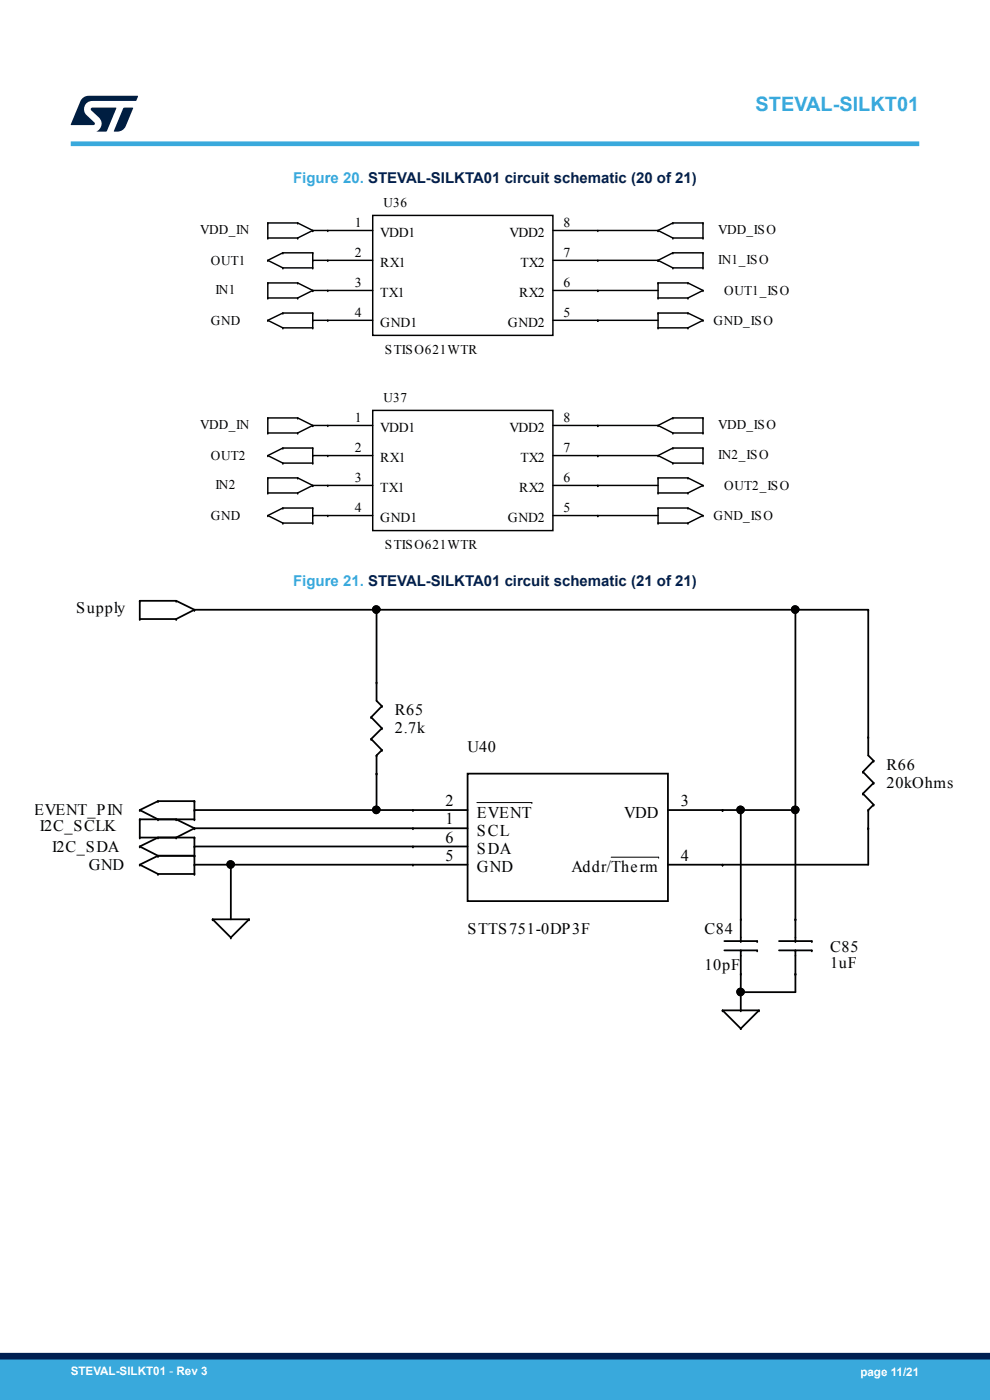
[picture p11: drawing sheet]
<svg xmlns="http://www.w3.org/2000/svg" width="210mm" height="297mm" viewBox="0 0 210 297" stroke-linecap="round" stroke-linejoin="round" font-family="sans-serif">
<g fill="none" stroke="#000" stroke-width=".31">
<path d="M56.8 47.3h6.3l3.2 1.6-3.2 1.6h-6.3zM56.8 55.2l3.2-1.6h6.3v3.2h-6.3zM66.3 48.9h12.8M66.3 55.2h12.8M79.1 45.7h38.2v25.4h-38.2zM117.3 48.9h22.3M117.3 55.2h22.3M139.6 55.2l3.1-1.6h6.4v3.2h-6.4zM139.6 48.9l3.1-1.6h6.4v3.2h-6.4zM56.8 68l3.2-1.6h6.3v3.2h-6.3zM56.8 60h6.3l3.2 1.6-3.2 1.6h-6.3zM66.3 68h12.8"/>
<path d="M66.3 61.6h12.8M117.3 68h22.3M117.3 61.6h22.3M139.6 60h6.3l3.2 1.6-3.2 1.6h-6.3zM139.6 66.4h6.3l3.2 1.6-3.2 1.6h-6.3zM56.8 96.6l3.2-1.6h6.3v3.2h-6.3zM56.8 88.7h6.3l3.2 1.6-3.2 1.6h-6.3zM66.3 90.3h12.8M66.3 96.6h12.8M79.1 87.1h38.2v25.5h-38.2zM117.3 90.3h22.3M117.3 96.6h22.3"/>
<path d="M139.6 90.3l3.1-1.6h6.4v3.2h-6.4zM139.6 96.6l3.1-1.6h6.4v3.2h-6.4zM56.8 109.4l3.2-1.6h6.3v3.2h-6.3zM56.8 101.4h6.3l3.2 1.6-3.2 1.6h-6.3zM66.3 109.4h12.8M66.3 103h12.8M117.3 109.4h22.3M117.3 103h22.3M139.6 101.4h6.3l3.2 1.6-3.2 1.6h-6.3zM139.6 107.8h6.3l3.2 1.6-3.2 1.6h-6.3z"/>
</g>
<g fill="#000">
<circle cx="56.8" cy="55.2" r=".15"/>
<circle cx="56.8" cy="47.3" r=".15"/>
<circle cx="56.8" cy="50.5" r=".15"/>
<circle cx="60" cy="53.6" r=".15"/>
<circle cx="60" cy="56.8" r=".15"/>
<circle cx="63.1" cy="50.5" r=".15"/>
<circle cx="63.1" cy="47.3" r=".15"/>
<circle cx="66.3" cy="48.9" r=".15"/>
<circle cx="66.3" cy="53.6" r=".15"/>
<circle cx="66.3" cy="56.8" r=".15"/>
<circle cx="66.3" cy="55.2" r=".15"/>
<circle cx="69.5" cy="55.2" r=".15"/>
<circle cx="69.5" cy="48.9" r=".15"/>
<circle cx="126.8" cy="55.2" r=".15"/>
<circle cx="126.8" cy="48.9" r=".15"/>
<circle cx="139.6" cy="55.2" r=".15"/>
<circle cx="139.6" cy="48.9" r=".15"/>
<circle cx="142.7" cy="47.3" r=".15"/>
<circle cx="142.7" cy="56.8" r=".15"/>
<circle cx="142.7" cy="53.6" r=".15"/>
<circle cx="142.7" cy="50.5" r=".15"/>
<circle cx="149.1" cy="53.6" r=".15"/>
<circle cx="149.1" cy="47.3" r=".15"/>
<circle cx="149.1" cy="50.5" r=".15"/>
<circle cx="149.1" cy="56.8" r=".15"/>
<circle cx="56.8" cy="68" r=".15"/>
<circle cx="56.8" cy="63.2" r=".15"/>
<circle cx="56.8" cy="60" r=".15"/>
<circle cx="60" cy="69.6" r=".15"/>
<circle cx="60" cy="66.4" r=".15"/>
<circle cx="63.1" cy="60" r=".15"/>
<circle cx="63.1" cy="63.2" r=".15"/>
<circle cx="66.3" cy="66.4" r=".15"/>
<circle cx="66.3" cy="69.6" r=".15"/>
<circle cx="66.3" cy="68" r=".15"/>
<circle cx="66.3" cy="61.6" r=".15"/>
<circle cx="69.5" cy="68" r=".15"/>
<circle cx="69.5" cy="61.6" r=".15"/>
<circle cx="126.8" cy="68" r=".15"/>
<circle cx="126.8" cy="61.6" r=".15"/>
<circle cx="139.6" cy="63.2" r=".15"/>
<circle cx="139.6" cy="60" r=".15"/>
<circle cx="139.6" cy="66.4" r=".15"/>
<circle cx="139.6" cy="69.6" r=".15"/>
<circle cx="145.9" cy="69.6" r=".15"/>
<circle cx="145.9" cy="66.4" r=".15"/>
<circle cx="145.9" cy="60" r=".15"/>
<circle cx="145.9" cy="63.2" r=".15"/>
<circle cx="149.1" cy="61.6" r=".15"/>
<circle cx="149.1" cy="68" r=".15"/>
<circle cx="56.8" cy="91.9" r=".15"/>
<circle cx="56.8" cy="96.6" r=".15"/>
<circle cx="56.8" cy="88.7" r=".15"/>
<circle cx="60" cy="95" r=".15"/>
<circle cx="60" cy="98.2" r=".15"/>
<circle cx="63.1" cy="91.9" r=".15"/>
<circle cx="63.1" cy="88.7" r=".15"/>
<circle cx="66.3" cy="90.3" r=".15"/>
<circle cx="66.3" cy="95" r=".15"/>
<circle cx="66.3" cy="96.6" r=".15"/>
<circle cx="66.3" cy="98.2" r=".15"/>
<circle cx="69.5" cy="96.6" r=".15"/>
<circle cx="69.5" cy="90.3" r=".15"/>
<circle cx="126.8" cy="90.3" r=".15"/>
<circle cx="126.8" cy="96.6" r=".15"/>
<circle cx="139.6" cy="90.3" r=".15"/>
<circle cx="139.6" cy="96.6" r=".15"/>
<circle cx="142.7" cy="91.9" r=".15"/>
<circle cx="142.7" cy="88.7" r=".15"/>
<circle cx="142.7" cy="95" r=".15"/>
<circle cx="142.7" cy="98.2" r=".15"/>
<circle cx="149.1" cy="91.9" r=".15"/>
<circle cx="149.1" cy="98.2" r=".15"/>
<circle cx="149.1" cy="95" r=".15"/>
<circle cx="149.1" cy="88.7" r=".15"/>
<circle cx="56.8" cy="104.6" r=".15"/>
<circle cx="56.8" cy="101.4" r=".15"/>
<circle cx="56.8" cy="109.4" r=".15"/>
<circle cx="60" cy="107.8" r=".15"/>
<circle cx="60" cy="111" r=".15"/>
<circle cx="63.1" cy="104.6" r=".15"/>
<circle cx="63.1" cy="101.4" r=".15"/>
<circle cx="66.3" cy="103" r=".15"/>
<circle cx="66.3" cy="109.4" r=".15"/>
<circle cx="66.3" cy="111" r=".15"/>
<circle cx="66.3" cy="107.8" r=".15"/>
<circle cx="69.5" cy="109.4" r=".15"/>
<circle cx="69.5" cy="103" r=".15"/>
<circle cx="126.8" cy="109.4" r=".15"/>
<circle cx="126.8" cy="103" r=".15"/>
<circle cx="139.6" cy="101.4" r=".15"/>
<circle cx="139.6" cy="104.6" r=".15"/>
<circle cx="139.6" cy="107.8" r=".15"/>
<circle cx="139.6" cy="111" r=".15"/>
<circle cx="145.9" cy="101.4" r=".15"/>
<circle cx="145.9" cy="111" r=".15"/>
<circle cx="145.9" cy="107.8" r=".15"/>
<circle cx="145.9" cy="104.6" r=".15"/>
<circle cx="149.1" cy="109.4" r=".15"/>
<circle cx="149.1" cy="103" r=".15"/>
<circle cx="29.6" cy="131.3" r=".19"/>
<circle cx="29.6" cy="127.5" r=".19"/>
<circle cx="37.4" cy="131.3" r=".19"/>
<circle cx="37.4" cy="127.5" r=".19"/>
<circle cx="41.2" cy="129.4" r=".19"/>
<circle cx="79.9" cy="129.4" r=".19"/>
<circle cx="168.7" cy="129.4" r=".19"/>
<circle cx="184.2" cy="129.4" r=".19"/>
<circle cx="78.7" cy="152.2" r=".19"/>
<circle cx="78.7" cy="156.8" r=".19"/>
<circle cx="79.9" cy="144.8" r=".19"/>
<circle cx="81" cy="149.8" r=".19"/>
<circle cx="81" cy="159.1" r=".19"/>
<circle cx="81" cy="154.5" r=".19"/>
<circle cx="184.2" cy="156.4" r=".19"/>
<circle cx="29.6" cy="179.6" r=".19"/>
<circle cx="29.6" cy="173.8" r=".19"/>
<circle cx="29.6" cy="171.8" r=".19"/>
<circle cx="29.6" cy="177.7" r=".19"/>
<circle cx="33.5" cy="177.7" r=".19"/>
<circle cx="33.5" cy="170" r=".19"/>
<circle cx="33.5" cy="173.8" r=".19"/>
<circle cx="37.4" cy="177.7" r=".19"/>
<circle cx="37.4" cy="173.8" r=".19"/>
<circle cx="41.2" cy="170" r=".19"/>
<circle cx="41.2" cy="173.8" r=".19"/>
<circle cx="41.2" cy="175.7" r=".19"/>
<circle cx="41.2" cy="179.6" r=".19"/>
<circle cx="41.2" cy="177.7" r=".19"/>
<circle cx="41.2" cy="171.8" r=".19"/>
<circle cx="79.9" cy="160.3" r=".19"/>
<circle cx="79.9" cy="164.1" r=".19"/>
<circle cx="79.9" cy="171.8" r=".19"/>
<circle cx="87.6" cy="179.6" r=".19"/>
<circle cx="87.6" cy="171.8" r=".19"/>
<circle cx="87.6" cy="175.7" r=".19"/>
<circle cx="153.3" cy="171.8" r=".19"/>
<circle cx="157.1" cy="171.8" r=".19"/>
<circle cx="183" cy="163.7" r=".19"/>
<circle cx="183" cy="168.4" r=".19"/>
<circle cx="184.2" cy="175.7" r=".19"/>
<circle cx="184.2" cy="171.8" r=".19"/>
<circle cx="185.3" cy="170.7" r=".19"/>
<circle cx="185.3" cy="161.4" r=".19"/>
<circle cx="185.3" cy="166.1" r=".19"/>
<circle cx="29.6" cy="183.4" r=".19"/>
<circle cx="33.5" cy="181.5" r=".19"/>
<circle cx="33.5" cy="185.4" r=".19"/>
<circle cx="41.2" cy="181.5" r=".19"/>
<circle cx="41.2" cy="185.4" r=".19"/>
<circle cx="41.2" cy="183.4" r=".19"/>
<circle cx="45.1" cy="195" r=".19"/>
<circle cx="49" cy="183.4" r=".19"/>
<circle cx="49" cy="198.9" r=".19"/>
<circle cx="52.8" cy="195" r=".19"/>
<circle cx="87.6" cy="183.4" r=".19"/>
<circle cx="153.3" cy="183.4" r=".19"/>
<circle cx="157.1" cy="199.6" r=".19"/>
<circle cx="157.1" cy="195" r=".19"/>
<circle cx="160.6" cy="199.6" r=".19"/>
<circle cx="168.7" cy="195" r=".19"/>
<circle cx="168.7" cy="199.6" r=".19"/>
<circle cx="172.2" cy="199.6" r=".19"/>
<circle cx="153.3" cy="214.3" r=".19"/>
<circle cx="157.1" cy="214.3" r=".19"/>
<circle cx="157.1" cy="201.6" r=".19"/>
<circle cx="157.1" cy="206.6" r=".19"/>
<circle cx="157.1" cy="218.2" r=".19"/>
<circle cx="157.1" cy="210.5" r=".19"/>
<circle cx="160.6" cy="201.6" r=".19"/>
<circle cx="161" cy="214.3" r=".19"/>
<circle cx="168.7" cy="201.6" r=".19"/>
<circle cx="168.7" cy="206.6" r=".19"/>
<circle cx="172.2" cy="201.6" r=".19"/>
</g>
<g fill="none" stroke="#000" stroke-width=".38">
<path d="M29.6 127.5h7.8l3.8 1.9-3.8 1.9h-7.8zM41.2 129.4h143v30.9l1.1 1.1-2.3 2.3 2.3 2.4-2.3 2.3 2.3 2.3-1.1 1.1v11.6h-42.5M79.9 129.4v19.3l1.1 1.1-2.3 2.4 2.3 2.3-2.3 2.3 2.3 2.3-1.1 1.2v11.5M168.7 129.4v70.2M33.5 173.8l-3.9-2 3.9-1.8h7.7v3.8h-11.6v3.9h11.6v7.7h-7.7l-3.9-2 3.9-1.9M33.5 177.7l-3.9 1.9 3.9 1.9M37.4 173.8l3.8 1.9M41.2 175.7h58M41.2 179.6h58M41.2 175.7l-3.8 2M41.2 171.8h58M99.2 164.1h42.5v27.1h-42.5z"/>
<path d="M141.7 171.8h27M157.1 171.8v27.8M33.5 181.5h7.7M41.2 183.4h58M45.1 195h7.7l-3.8 3.9zM49 183.4v11.6M153.6 199.6h7M165.2 199.6h7M153.3 214.3h7.7l-3.9 3.9zM153.6 201.6h7M157.1 201.6v12.7M165.2 201.6h7"/>
<path d="M168.7 201.6v8.9h-11.6"/>
<circle cx="79.8" cy="129.3" r=".72"/>
<circle cx="168.7" cy="129.3" r=".72"/>
<circle cx="79.8" cy="171.8" r=".72"/>
<circle cx="157.1" cy="171.8" r=".72"/>
<circle cx="168.7" cy="171.8" r=".72"/>
<circle cx="48.9" cy="183.4" r=".72"/>
<circle cx="157.1" cy="210.4" r=".72"/>
</g>
<path d="M101.2 170.3h11.6M112.8 170.3h.1M129.6 181.8h10.1M139.7 181.8h.1" fill="none" stroke="#000" stroke-width=".21"/>
<g fill="#000">
<circle cx="79.8" cy="129.3" r=".72"/>
<circle cx="168.7" cy="129.3" r=".72"/>
<circle cx="79.8" cy="171.8" r=".72"/>
<circle cx="157.1" cy="171.8" r=".72"/>
<circle cx="168.7" cy="171.8" r=".72"/>
<circle cx="48.9" cy="183.4" r=".72"/>
<circle cx="157.1" cy="210.4" r=".72"/>
</g>
<path d="M15 30.5h180" fill="none" stroke="#39a9dc" stroke-width="1"/>
<g fill="#001e41">
<path d="M17.6 20.8l1.2-.5 10.5 .1-.5 1h-9.2a1.74 1.74 0 0 0-1.6 1 1.74 1.74 0 0 0 .3 2l1.7 1.6 .1 .2-.1 .3h-5l2.1-5z"/>
<path d="M26.2 22.9h2.1l-1.6 3.9a1.92 1.92 0 0 1-1.8 1.1h-.7l-.1-.1z"/>
<path d="M19.4 22.9l5.2-.1 .1 .1-2.1 5h-2.1a1.85 1.85 0 0 0 .5-2.9l-1.6-1.6-.2-.2z"/>
</g>
<g fill="#39a9dc">
<path d="M0 288.4h210v8.6h-210z" fill-rule="evenodd"/>
<path d="M-.1 288.4h210.2v4.4h-210.2z" fill-rule="evenodd"/>
</g>
<path d="M0 287.7h210" fill="none" stroke="#002052" stroke-width="1.4"/>
<text font-size="4.2" fill="#39a9dc" x="160.3" y="23.5">STEVAL-SILKT01</text>
<g font-size="3.5">
<text x="94.5" y="171">2</text>
<text x="101.2" y="173.4">EVENT</text>
<text x="132.4" y="173.4">VDD</text>
<text x="144.4" y="171">3</text>
<text x="94.5" y="174.9">1</text>
<text x="94.5" y="178.7">6</text>
<text x="101.2" y="177.3">SCL</text>
<text x="94.5" y="182.6">5</text>
<text x="101.2" y="185">GND</text>
<text x="101.2" y="181.2">SDA</text>
<text x="121.2" y="185">Addr/Therm</text>
<text x="144.4" y="182.6">4</text>
</g>
<g font-size="3.4">
<text x="16.2" y="130">Supply</text>
<text x="83.7" y="151.7">R65</text>
<text x="83.7" y="155.6">2.7k</text>
<text x="99.2" y="159.4">U40</text>
<text x="188" y="163.3">R66</text>
<text x="188" y="167.2">20kOhms</text>
<text x="7.2" y="173">EVENT_PIN</text>
<text x="8.4" y="176.4">I2C_SCLK</text>
<text x="11.1" y="180.7">I2C_SDA</text>
<text x="18.8" y="184.6">GND</text>
<text x="99.2" y="198.1">STTS751-0DP3F</text>
<text x="149.4" y="198.1">C84</text>
<text x="176.1" y="201.9">C85</text>
<text x="149.4" y="205.8">10pF</text>
<text x="176.1" y="205.4">1uF</text>
</g>
<g font-size="3.2" fill="#39a9dc">
<text x="62.2" y="38.8">Figure 20. STEVAL-SILKTA01 circuit schematic (20 of 21)</text>
<text x="62.2" y="124.3">Figure 21. STEVAL-SILKTA01 circuit schematic (21 of 21)</text>
</g>
<g font-size="2.9">
<text x="75.2" y="48.2">1</text>
<text x="80.7" y="50.2">VDD1</text>
<text x="108.1" y="50.2">VDD2</text>
<text x="119.5" y="48.2">8</text>
<text x="75.2" y="54.6">2</text>
<text x="80.7" y="56.6">RX1</text>
<text x="110.4" y="56.6">TX2</text>
<text x="119.5" y="54.6">7</text>
<text x="75.2" y="60.9">3</text>
<text x="80.7" y="63">TX1</text>
<text x="110.1" y="63">RX2</text>
<text x="119.5" y="60.9">6</text>
<text x="75.2" y="67.3">4</text>
<text x="80.7" y="69.3">GND1</text>
<text x="107.7" y="69.3">GND2</text>
<text x="119.5" y="67.3">5</text>
<text x="75.2" y="89.6">1</text>
<text x="119.5" y="89.6">8</text>
<text x="75.2" y="96">2</text>
<text x="80.7" y="91.6">VDD1</text>
<text x="108.1" y="91.6">VDD2</text>
<text x="119.5" y="96">7</text>
<text x="80.7" y="98">RX1</text>
<text x="110.4" y="98">TX2</text>
<text x="75.2" y="102.3">3</text>
<text x="80.7" y="104.3">TX1</text>
<text x="110.1" y="104.3">RX2</text>
<text x="119.5" y="102.3">6</text>
<text x="75.2" y="108.7">4</text>
<text x="80.7" y="110.7">GND1</text>
<text x="107.7" y="110.7">GND2</text>
<text x="119.5" y="108.7">5</text>
</g>
<g font-size="2.8">
<text x="81.3" y="43.8">U36</text>
<text x="42.5" y="49.6">VDD_IN</text>
<text x="152.3" y="49.6">VDD_ISO</text>
<text x="44.7" y="56.3">OUT1</text>
<text x="152.3" y="56">IN1_ISO</text>
<text x="45.7" y="62.3">IN1</text>
<text x="153.6" y="62.6">OUT1_ISO</text>
<text x="44.7" y="69">GND</text>
<text x="151.3" y="69">GND_ISO</text>
<text x="81.6" y="75.1">STISO621WTR</text>
<text x="81.3" y="85.3">U37</text>
<text x="42.5" y="91">VDD_IN</text>
<text x="152.3" y="91">VDD_ISO</text>
<text x="44.7" y="97.7">OUT2</text>
<text x="152.3" y="97.4">IN2_ISO</text>
<text x="45.7" y="103.7">IN2</text>
<text x="153.6" y="104">OUT2_ISO</text>
<text x="44.7" y="110.4">GND</text>
<text x="151.3" y="110.4">GND_ISO</text>
<text x="81.6" y="116.4">STISO621WTR</text>
</g>
<g font-size="2.5" fill="#fff">
<text x="15" y="291.6">STEVAL-SILKT01 - Rev 3</text>
<text x="182.5" y="291.9">page 11/21</text>
</g>
</svg>
